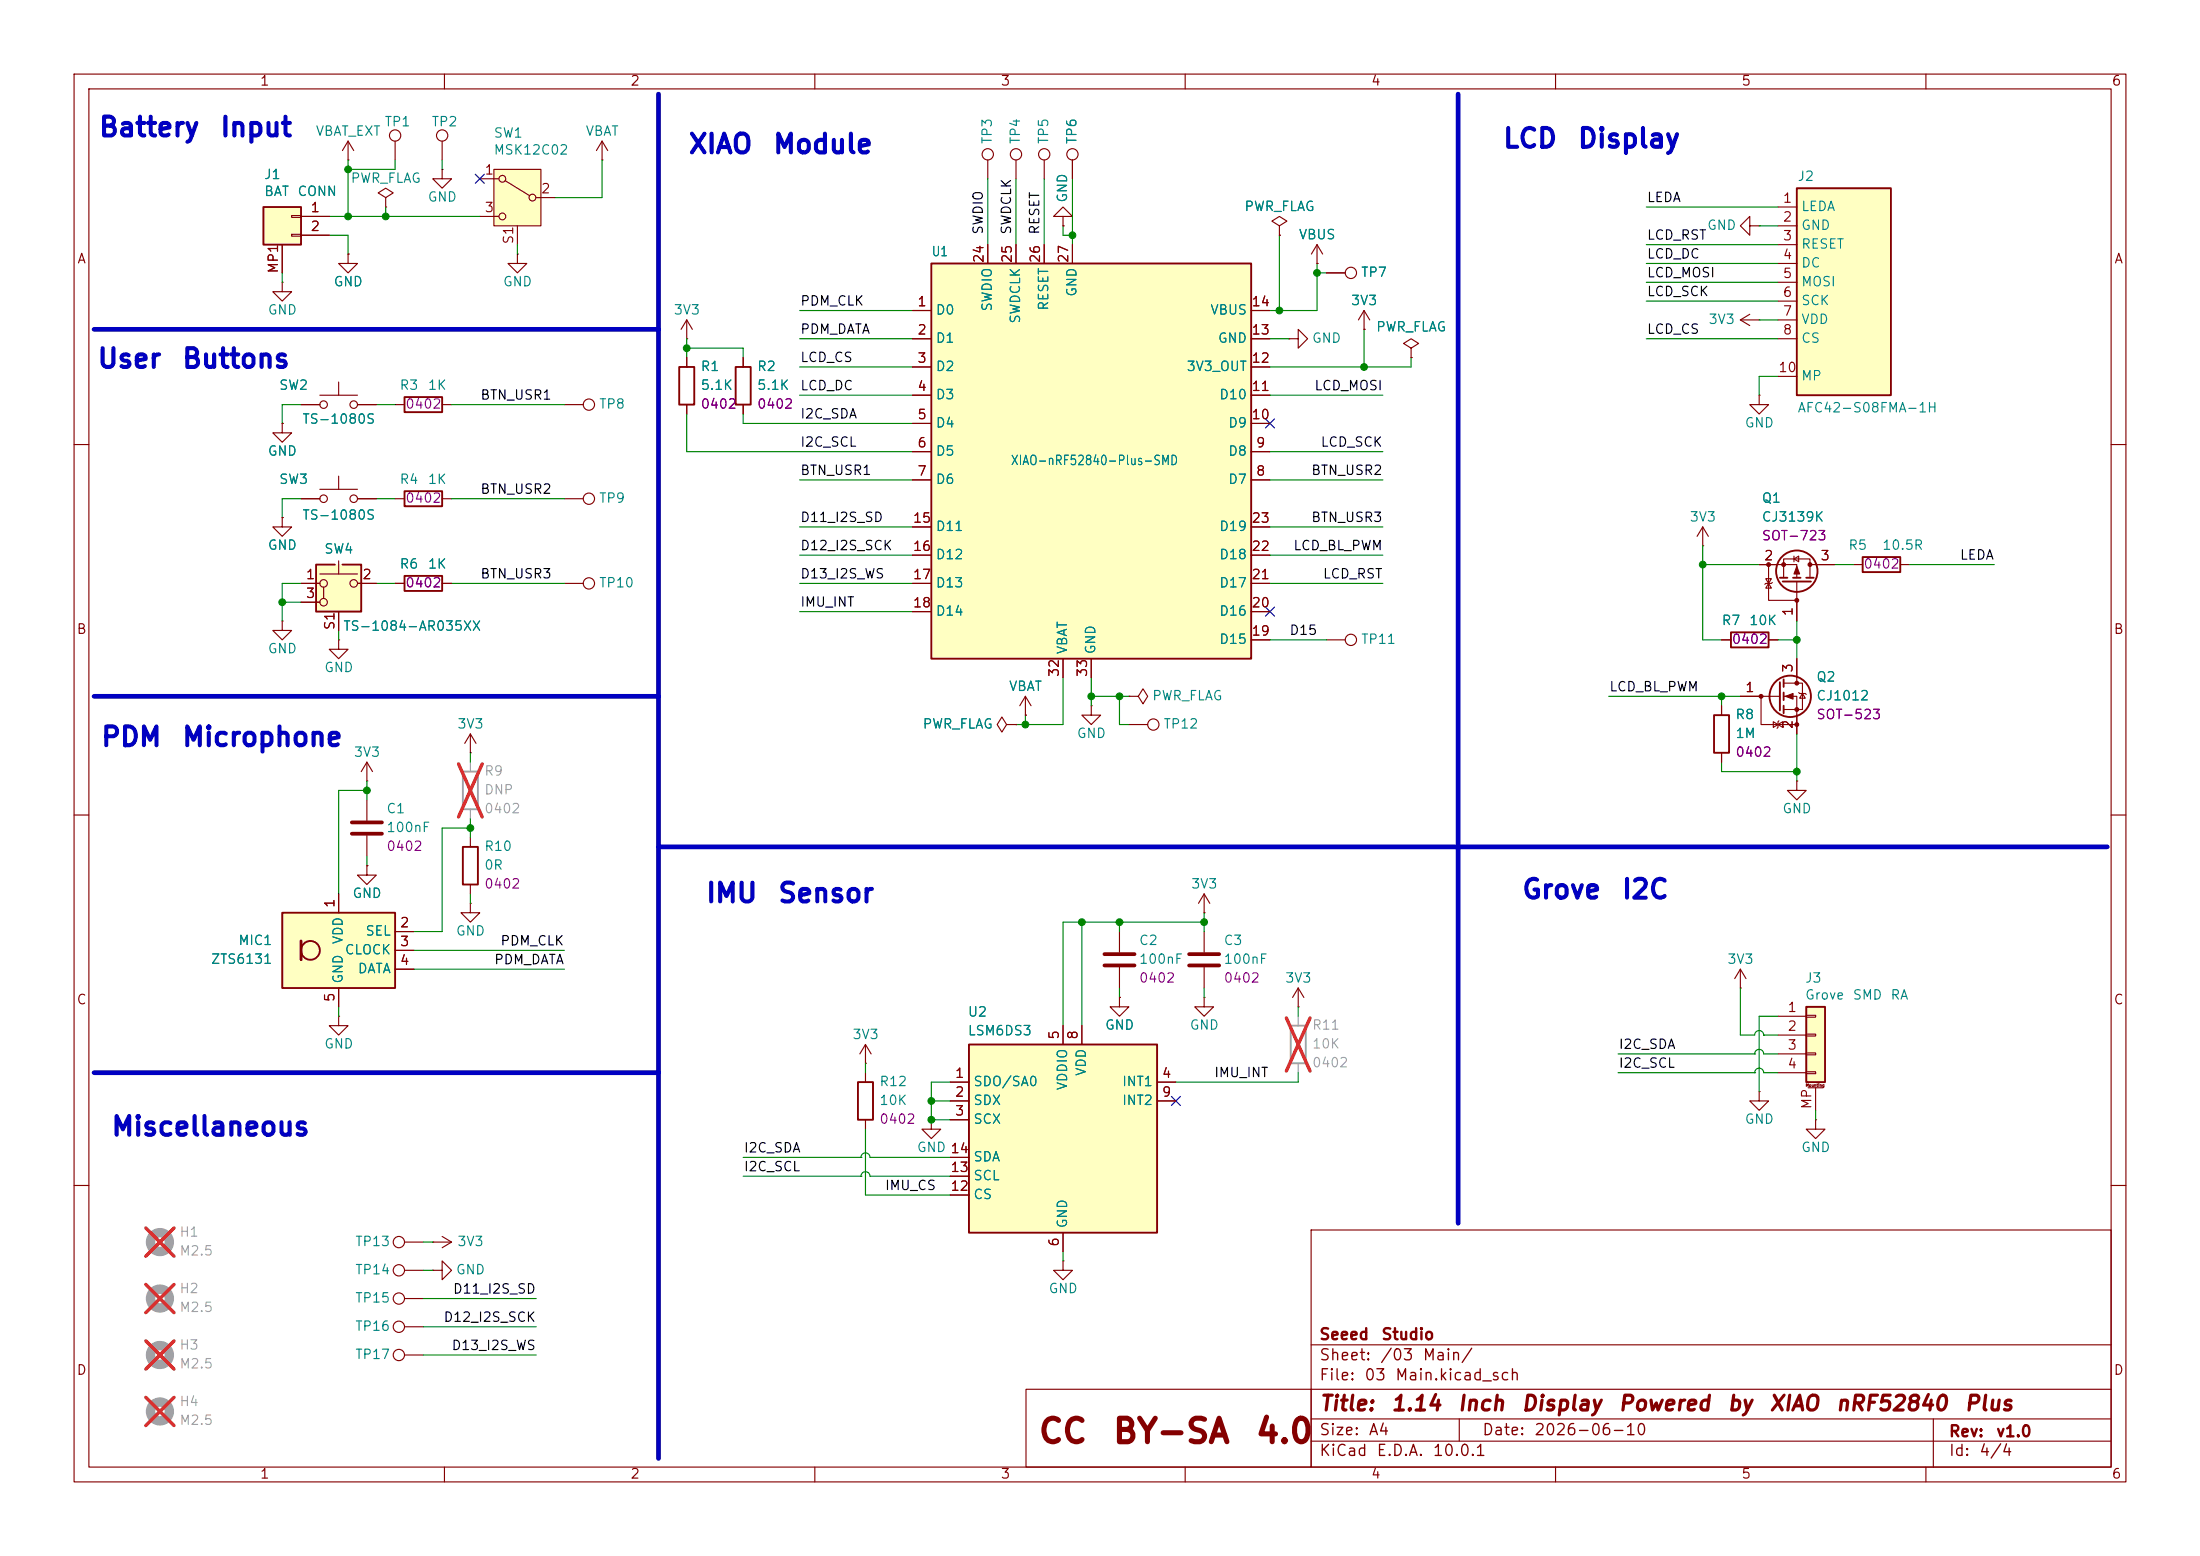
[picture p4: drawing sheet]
<svg xmlns="http://www.w3.org/2000/svg" width="297mm" height="210mm" viewBox="0 0 297 210" stroke-linecap="round" stroke-linejoin="round" font-family="sans-serif">
<g fill="none" stroke="#840000" stroke-width=".15">
<path d="M10 10h277v190h-277zM12 12h273v186h-273zM60 10v2M110 10v2M160 10v2M210 10v2M260 10v2M10 60h2M285 60h2M10 110h2M285 110h2M10 160h2"/>
<path d="M177 166h108v32h-108zM285 160h2M60 198v2M110 198v2M138.5 187.5h38.5v10.5h-38.5zM160 198v2M177 194.5h108M177 191.5h108M177 187.5h108M177 181.5h108M197 191.5v3M210 198v2"/>
<path d="M260 198v2M261 191.5v6.5"/>
</g>
<path d="M35.6 27.9h5v5.1h-5z" fill="#ffffc2"/>
<g fill="none" stroke="#840000" stroke-width=".25">
<path d="M35.6 27.9h5v5.1h-5zM231.4 96.5h2v5.1h-2zM233.7 85.3h5.1v2.1h-5.1zM240.3 92.1v3.8M240.8 91.7v1M240.8 93.5v1M240.8 95.3v1"/>
<circle cx="241.7" cy="94" r="2.79"/>
</g>
<g fill="none" stroke="#840000" stroke-width=".15">
<path d="M38.1 33v3.8M39.4 29.1h1.2v.2h-1.2zM39.4 31.6h1.2v.3h-1.2zM40.6 29.2h3.8M40.6 31.8h3.8M232.4 86.4h1.3M232.4 95.3v1.2M234.9 94h5.4M237.7 94v3.8h4.9M238.8 86.4h1.2M239.4 97.4l.6 .4-.6 .4zM240 97.8l.7-.4v.8z"/>
<path d="M240.2 97.3l-.2 .1v.8l-.1 .1M240.8 92.2h2.5v3.6h-2.5M240.8 94h1.8v5.1M242.6 88.9v3.3M242.8 93.5l.2 .1h.7l.1 .1M243.3 93.6l.4 .6h-.7zM49.5 108v2.7M49.5 112.8v2.8M232.4 101.6v1.3M45.7 137.2v1.2h1.3l-1.3 1.3-1.3-1.3h1.3M45.7 137.2h.1"/>
</g>
<g fill="#840000" stroke="#840000" stroke-width=".15">
<path d="M241 94l1.1-.4v.8z"/>
<circle cx="237.7" cy="94" r=".25"/>
<circle cx="242.6" cy="92.2" r=".25"/>
<circle cx="242.6" cy="95.8" r=".25"/>
<circle cx="242.6" cy="97.8" r=".25"/>
</g>
<path d="M47.5 111h4.1M47.5 112.5h4.1" fill="none" stroke="#840000" stroke-width=".51"/>
<path d="M38.1 123.2h15.2v10.2h-15.2z" fill="#ffffc2"/>
<g fill="none" stroke="#840000" stroke-width=".25">
<path d="M54.6 77.7h5.1v2.1h-5.1zM38.1 123.2h15.2v10.2h-15.2z"/>
<circle cx="41.9" cy="128.3" r="1.27"/>
</g>
<path d="M40.6 127v2.5" fill="none" stroke="#840000" stroke-width=".38"/>
<g fill="none" stroke="#840000" stroke-width=".15">
<path d="M53.3 78.7h1.3M59.7 78.7h1.3M229.9 73.7h.1M229.9 71.1l-.8 1.3M229.9 71.1l.7 1.3M229.9 71.1v2.6M49.5 116.8v1.3h1.3l-1.3 1.3-1.2-1.3h1.2M49.5 116.8h.1M45.7 120.7v2.5M45.7 133.4v2.5M53.3 125.7h2.6M53.3 128.3h2.6"/>
<path d="M53.3 130.8h2.6"/>
</g>
<path d="M42.7 76.2h6.1v6.4h-6.1z" fill="#ffffc2"/>
<g fill="none" stroke="#840000" stroke-width=".15">
<path d="M38.1 57.2v1.2h1.3l-1.3 1.3-1.3-1.3h1.3M38.1 57.2h.1M40.6 54.6h2.6M43.2 53.3h5.1M45.7 51.6v1.7M48.3 54.6h2.5M92.7 45.7h.1M92.7 43.2l-.8 1.3M92.7 43.2l.8 1.3M92.7 43.2v2.5M92.7 48.3v1.2M92.7 54.6v1.3"/>
<path d="M100.3 48.3v1.2M100.3 54.6v1.3M38.1 69.9v1.2h1.3l-1.3 1.3-1.3-1.3h1.3M38.1 69.9h.1M40.6 78.7h2.6M40.6 67.3h2.6M43.2 77.5h5.1M43.2 66h5.1M43.7 79.2v1.6M45.7 64.3v1.7M45.7 75.7v1.8M48.3 78.7h2.5"/>
<path d="M48.3 67.3h2.5M76.2 78.7h2.5M237.5 76.2h5.1v1.8M238.4 78.1h.7l-.3 .6zM238.8 76.3v4.7h3.8M238.8 78.7l.3 .7h-.7zM239.3 78.6l-.2 .1h-.7l-.1 .2M240.8 78v-2.6h3.5v2.6M242.2 75.4l.6-.3v.7zM242.2 75.1v.7M242.6 78.5v5.3M244.3 76.2h3.3"/>
<path d="M250.2 76.2h1.3M256.5 76.2h1.3M40.6 81.3h2.6M45.7 82.6v2.5M63.5 99.1l-.8 1.2M63.5 99.1l.8 1.2M63.5 99.1v2.5M63.5 101.6h.1M63.5 113v1.3M63.5 119.4v1.3M242.6 105.4v1.3h1.2l-1.2 1.3-1.3-1.3h1.3M242.6 105.4h.1"/>
<path d="M63.5 121.9v1.3h1.3l-1.3 1.3-1.3-1.3h1.3M63.5 121.9h.1M151.1 134.6v1.3h1.3l-1.3 1.3-1.2-1.3h1.2M151.1 134.6h.1M151.1 125.7v2.8M151.1 130.6v2.8M175.3 135.9h.1M175.3 133.4l-.8 1.2M175.3 133.4l.7 1.2M175.3 133.4v2.5M234.9 133.4h.1M234.9 130.8l-.7 1.3"/>
<path d="M234.9 130.8l.8 1.3M234.9 130.8v2.6M116.8 143.5h.1M116.8 141v2.5M116.8 144.8v1.3M116.8 151.1v1.3M116.8 141l-.7 1.2M116.8 141l.8 1.2M54.6 171.5h2.5M54.6 167.6h2.5M54.6 179.1h2.5"/>
<circle cx="43.7" cy="54.6" r=".51"/>
<circle cx="47.8" cy="54.6" r=".51"/>
<circle cx="43.7" cy="78.7" r=".51"/>
<circle cx="43.7" cy="67.3" r=".51"/>
<circle cx="47.8" cy="67.3" r=".51"/>
<circle cx="47.8" cy="78.7" r=".51"/>
<circle cx="79.5" cy="78.7" r=".76"/>
<circle cx="43.7" cy="81.3" r=".51"/>
<circle cx="53.8" cy="167.6" r=".76"/>
<circle cx="53.8" cy="171.4" r=".76"/>
<circle cx="53.8" cy="179.1" r=".76"/>
</g>
<g fill="none" stroke="#840000" stroke-width=".25">
<path d="M91.7 49.5h2v5.1h-2zM99.3 49.5h2v5.1h-2zM45.2 76.2h-2.5v6.4h6.1v-6.4h-2.6M240.3 78h1M240.7 78.5h3.8M242.1 78h1M243.8 78h1.1M251.5 75.2h5v2h-5zM62.5 114.3h2v5.1h-2zM115.8 146.1h2.1v5h-2.1z"/>
<circle cx="242.6" cy="77.1" r="2.79"/>
</g>
<g fill="#840000" stroke="#840000" stroke-width=".15">
<path d="M242.6 76.5l.4 1h-.8z"/>
<circle cx="242.6" cy="81" r=".25"/>
<circle cx="244.3" cy="76.2" r=".25"/>
<circle cx="240.8" cy="76.2" r=".25"/>
<circle cx="238.8" cy="76.2" r=".25"/>
</g>
<path d="M62.5 104.1h2v5.1h-2zM174.2 138.4h2.1v5.1h-2.1z" fill="none" stroke="#a1a1a1" stroke-width=".25"/>
<path d="M63.5 102.9v1.2M63.5 109.2v1.3M175.3 137.2v1.2M175.3 143.5v1.3" fill="none" stroke="#a1a1a1" stroke-width=".15"/>
<path d="M61.9 103.1l3.2 7.2M65.1 103.1l-3.2 7.2M173.7 137.4l3.2 7.2M176.9 137.4l-3.2 7.2" fill="none" stroke="#ff2626" stroke-width=".46"/>
<path d="M149.1 128.8h4.1M149.1 130.3h4.1" fill="none" stroke="#840000" stroke-width=".51"/>
<path d="M130.8 141h25.4v25.4h-25.4z" fill="#ffffc2"/>
<path d="M130.8 141h25.4v25.4h-25.4z" fill="none" stroke="#840000" stroke-width=".25"/>
<g fill="none" stroke="#840000" stroke-width=".15">
<path d="M59.7 22.9v1.2h1.3l-1.3 1.3-1.3-1.3h1.3M59.7 22.9h.1M143.5 138.4v2.6M146 138.4v2.6M162.6 134.6v1.3h1.2l-1.2 1.3-1.3-1.3h1.3M162.6 134.6h.1M162.6 125.7v2.8M162.6 130.6v2.8M128.3 146.1h2.5M128.3 148.6h2.5M128.3 151.1h2.5M128.3 158.8h2.5"/>
<path d="M128.3 156.2h2.5M156.2 146.1h2.5M156.2 148.6h2.5M237.5 147.3v1.3h1.3l-1.3 1.3-1.3-1.3h1.3M237.5 147.3h.1M245.1 151.1v1.3h1.3l-1.3 1.3-1.3-1.3h1.3M245.1 151.1h.1M128.3 161.3h2.5M143.5 166.4v2.5"/>
</g>
<path d="M160.5 128.8h4.1M160.5 130.3h4.1" fill="none" stroke="#840000" stroke-width=".51"/>
<path d="M243.8 135.9h2.6v10.2h-2.6z" fill="#ffffc2"/>
<path d="M54.6 53.6h5.1v2h-5.1zM243.8 135.9h2.6v10.2h-2.6z" fill="none" stroke="#840000" stroke-width=".25"/>
<g fill="none" stroke="#840000" stroke-width=".15">
<path d="M52.1 26.7l1-.7-1-.6-1 .6 1 .7v1.2M52.1 27.9h.1M69.8 34.3v1.3h1.3l-1.3 1.2-1.2-1.2h1.2M69.8 34.3h.1M53.3 54.6h1.3M59.7 54.6h1.3M76.2 54.6h2.5M38.1 83.8v1.3h1.3l-1.3 1.3-1.3-1.3h1.3M38.1 83.8h.1M152.4 97.8h2.5M162.6 123.2h.1M162.6 120.7l-.8 1.2"/>
<path d="M162.6 120.7l.7 1.2M162.6 120.7v2.5M240 137.2h3.8M240 139.7h3.8M243.8 137h1.3v.3h-1.3zM243.8 139.6h1.3v.2h-1.3zM240 142.2h3.8M240 144.8h3.8M243.8 142.1h1.3v.3h-1.3zM243.8 144.7h1.3v.2h-1.3zM244.1 146.8h2M245.1 146.8v3.1"/>
<circle cx="79.5" cy="54.6" r=".76"/>
<circle cx="155.7" cy="97.8" r=".76"/>
</g>
<path d="M242.6 25.4h12.7v27.9h-12.7z" fill="#ffffc2"/>
<path d="M242.6 25.4h12.7v27.9h-12.7zM54.6 66.3h5.1v2h-5.1z" fill="none" stroke="#840000" stroke-width=".25"/>
<g fill="none" stroke="#840000" stroke-width=".15">
<path d="M236.2 30.5v-1.3l-1.3 1.3 1.3 1.3v-1.3h1.3M237.5 30.5h.1M240 27.9h2.6M240 30.5h2.6M240 33h2.6M240 35.6h2.6M240 38.1h2.6M190.5 47l1-.6-1-.7-1 .7 1 .6v1.3M190.5 48.3h.1M240 40.6h2.6M240 43.2h2.6M240 45.7h2.6"/>
<path d="M240 50.8h2.6M53.3 67.3h1.3M59.7 67.3h1.3M76.2 67.3h2.5M45.7 86.4v1.2h1.3l-1.3 1.3-1.3-1.3h1.3M45.7 86.4h.1M49.5 105.4h.1M49.5 102.9l-.7 1.2M49.5 102.9l.8 1.2M49.5 102.9v2.5M54.6 175.3h2.5M58.4 171.5h1.3v-1.3l1.3 1.3-1.3 1.2v-1.2"/>
<path d="M58.4 171.5h.1M54.6 182.9h2.5"/>
<circle cx="79.5" cy="67.3" r=".76"/>
<circle cx="53.8" cy="175.3" r=".76"/>
<circle cx="53.8" cy="182.9" r=".76"/>
</g>
<path d="M66.7 22.9h6.3v7.6h-6.3z" fill="#ffffc2"/>
<g fill="none" stroke="#840000" stroke-width=".15">
<path d="M81.3 19.1l-.8 1.2M81.3 19.1l.7 1.2M81.3 19.1v2.5M64.8 24.1h2.5M64.8 29.2h2.5M66.7 22.9h6.3v7.6h-6.3zM68.2 24.4l3.3 2M69.8 30.5v2.5M72.4 26.7h2.5M81.3 21.6h.1M179.1 36.8h2.5M184.1 44.5h.1"/>
<path d="M184.1 41.9l-.7 1.3M184.1 41.9l.8 1.3M184.1 41.9v2.6M234.9 43.2l1.3 .7M234.9 43.2h2.6M236.2 42.4l-1.3 .8M237.5 43.2h.1M237.5 53.3v1.3h1.3l-1.3 1.3-1.3-1.3h1.3M237.5 53.3h.1M135.9 97.8l-.6-1-.7 1 .7 1 .6-1h1.3M137.2 97.8h.1M138.4 96.5h.1"/>
<path d="M138.4 94l-.7 1.3M138.4 94l.8 1.3M138.4 94v2.5M147.3 95.3v1.2h1.3l-1.3 1.3-1.3-1.3h1.3M147.3 95.3h.1M58.4 167.6h.1M58.4 167.6h2.6M59.7 166.9l1.3 .7M61 167.6l-1.3 .8"/>
<circle cx="67.8" cy="29.2" r=".46"/>
<circle cx="67.8" cy="24.1" r=".46"/>
<circle cx="71.9" cy="26.7" r=".46"/>
<circle cx="182.4" cy="36.8" r=".76"/>
</g>
<g fill="none" stroke="#a1a1a1" stroke-width="1.3">
<circle cx="21.6" cy="167.6" r="1.27"/>
<circle cx="21.6" cy="175.3" r="1.27"/>
<circle cx="21.6" cy="182.9" r="1.27"/>
</g>
<path d="M19.7 173.4l3.8 3.8M19.7 165.7l3.8 3.8M23.5 173.4l-3.8 3.8M23.5 165.7l-3.8 3.8M19.7 181l3.8 3.8M23.5 181l-3.8 3.8" fill="none" stroke="#ff2626" stroke-width=".46"/>
<path d="M125.7 35.6h43.2v53.3h-43.2z" fill="#ffffc2"/>
<path d="M125.7 35.6h43.2v53.3h-43.2z" fill="none" stroke="#840000" stroke-width=".25"/>
<g fill="none" stroke="#840000" stroke-width=".15">
<path d="M47 19.1l-.8 1.2M47 19.1l.8 1.2M47 19.1v2.5M53.3 19.1v2.5M59.7 19.1v2.5M38.1 38.1v1.3h1.3l-1.3 1.2-1.3-1.2h1.3M38.1 38.1h.1M38.1 33v3.8M40.6 29.2h3.8M40.6 31.8h3.8M47 21.6h.1M47 34.3v1.3h1.3l-1.3 1.2-1.3-1.2h1.3"/>
<path d="M47 34.3h.1M133.3 21.6v2.5M133.3 33v2.6M137.2 21.6v2.5M137.2 33v2.6M141 21.6v2.5M141 33v2.6M143.5 29.2h1.3l-1.3-1.3-1.3 1.3h1.3v1.3M143.5 30.5h.1M144.8 21.6v2.5M144.8 33v2.6M172.7 30.5l1-.7-1-.6-1 .6 1 .7v1.3"/>
<path d="M172.7 31.8h.1M177.8 35.6h.1M177.8 33l-.8 1.3M177.8 33l.8 1.3M177.8 33v2.6M179.1 36.8h2.5M38.1 57.2h.1M40.6 54.6h2.6M48.3 54.6h2.5M92.7 48.3v1.2M92.7 54.6v1.3M100.3 48.3v1.2"/>
<path d="M100.3 54.6v1.3M123.2 41.9h2.5M123.2 45.7h2.5M123.2 49.5h2.5M123.2 53.3h2.5M123.2 57.2h2.5M168.9 41.9h2.5M168.9 45.7h2.5M168.9 49.5h2.5M168.9 53.3h2.5M168.9 57.2h2.5M174 45.7h1.3v-1.2l1.2 1.2-1.2 1.3v-1.3"/>
<path d="M174 45.7h.1M184.1 44.5h.1M190.5 48.3h.1M38.1 69.9h.1M40.6 78.7h2.6M40.6 67.3h2.6M48.3 78.7h2.5M48.3 67.3h2.5M53.3 78.7h1.3M59.7 78.7h1.3M123.2 61h2.5M123.2 64.8h2.5"/>
<path d="M123.2 71.1h2.5M123.2 74.9h2.5M123.2 78.7h2.5M168.9 61h2.5M168.9 64.8h2.5M168.9 71.1h2.5M168.9 74.9h2.5M168.9 78.7h2.5M237.5 76.2h2.5M245.1 76.2h2.5M40.6 81.3h2.6M45.7 82.6v2.5"/>
<path d="M123.2 82.6h2.5M137.2 97.8h.1M138.4 96.5h.1M143.5 88.9v2.5M147.3 88.9v2.5M152.4 94h1.3l.6-1 .6 1-.6 1-.6-1M152.4 94h.1M168.9 82.6h2.5M168.9 86.4h2.5M179.1 86.4h2.5M232.4 86.4h1.3M232.4 95.3v1.2"/>
<path d="M234.9 94h2.6M238.8 86.4h1.2M242.6 81.3v2.5M242.6 88.9v2.5M242.6 96.5v2.6M49.5 116.8h.1M232.4 101.6v1.3M45.7 120.7v2.5M45.7 133.4v2.5M53.3 125.7h2.6M53.3 128.3h2.6M53.3 130.8h2.6"/>
<path d="M143.5 138.4v2.6M146 138.4v2.6M151.1 134.6h.1M125.7 151.1v1.3h1.3l-1.3 1.3-1.2-1.3h1.2M125.7 151.1h.1M128.3 146.1h2.5M128.3 148.6h2.5M128.3 151.1h2.5M128.3 158.8h2.5M128.3 156.2h2.5M156.2 146.1h2.5M156.2 148.6h2.5"/>
<path d="M128.3 161.3h2.5M143.5 170.2v1.3h1.3l-1.3 1.2-1.3-1.2h1.3M143.5 170.2h.1M143.5 166.4v2.5"/>
<circle cx="53.3" cy="18.3" r=".76"/>
<circle cx="59.7" cy="18.3" r=".76"/>
<circle cx="133.3" cy="20.8" r=".76"/>
<circle cx="137.2" cy="20.8" r=".76"/>
<circle cx="141" cy="20.8" r=".76"/>
<circle cx="144.8" cy="20.8" r=".76"/>
<circle cx="182.4" cy="86.4" r=".76"/>
</g>
<circle cx="21.6" cy="190.5" r="1.27" fill="none" stroke="#a1a1a1" stroke-width="1.3"/>
<path d="M19.7 188.6l3.8 3.8M23.5 188.6l-3.8 3.8" fill="none" stroke="#ff2626" stroke-width=".46"/>
<path d="M88.9 12.7v184.2M196.8 12.7v152.4M12.7 44.5h76.2M12.7 94h76.2M88.9 114.3h195.6M12.7 144.8h76.2" fill="none" stroke="#0000c2" stroke-width=".63"/>
<g fill="none" stroke="#008400" stroke-width=".15">
<path d="M38.1 36.8v1.3M44.4 31.8h2.6v2.5M44.4 29.2h20.4M47 21.6v7.6M52.1 27.9v1.3M53.3 21.6v1.3h-6.3M59.7 21.6v1.3M69.8 33v1.3M81.3 21.6v5.1h-6.4M133.3 24.1v8.9M137.2 24.1v8.9M141 24.1v8.9"/>
<path d="M143.5 30.5v1.3h1.3M144.8 24.1v8.9M172.7 31.8v10.1M177.8 35.6v6.3h-6.4M177.8 36.8h1.3M222.2 35.6h17.8M222.2 38.1h17.8M222.2 33h17.8M222.2 27.9h17.8M237.5 30.5h2.5M40.6 54.6h-2.5v2.6M50.8 54.6h2.5"/>
<path d="M61 54.6h15.2M92.7 45.7v2.6M92.7 55.9v5.1h30.5M92.7 47h7.6v1.3M100.3 55.9v1.3h22.9M107.9 41.9h15.3M107.9 45.7h15.3M107.9 49.5h15.3M107.9 53.3h15.3M171.4 45.7h2.6M171.4 53.3h15.3M184.1 44.5v5"/>
<path d="M190.5 48.3v1.2h-19.1M222.2 45.7h17.8M222.2 40.6h17.8M237.5 43.2h2.5M240 50.8h-2.5v2.5M40.6 78.7h-2.5v5.1M40.6 67.3h-2.5v2.6M50.8 78.7h2.5M50.8 67.3h2.5M61 78.7h15.2M61 67.3h15.2M107.9 71.1h15.3"/>
<path d="M107.9 78.7h15.3M107.9 64.8h15.3M107.9 74.9h15.3M171.4 71.1h15.3M171.4 78.7h15.3M171.4 64.8h15.3M171.4 74.9h15.3M171.4 61h15.3M229.9 73.7v12.7h2.5M229.9 76.2h7.6M247.6 76.2h2.6M257.8 76.2h11.4"/>
<path d="M38.1 81.3h2.5M45.7 85.1v1.3M107.9 82.6h15.3M138.4 96.5v1.3M143.5 91.4v6.4h-6.3M147.3 94h5.1M147.3 91.4v3.9M151.1 94v3.8h1.3M171.4 86.4h7.7M217.2 94h17.7M232.4 94v1.3M240 86.4h2.6"/>
<path d="M242.6 83.8v5.1M242.6 99.1v6.3M49.5 105.4v2.6M49.5 115.6v1.2M49.5 106.7h-3.8v14M63.5 101.6v1.3M63.5 110.5v2.5M63.5 111.8h-3.8v13.9h-3.8M232.4 102.9v1.2h10.2M45.7 135.9v1.3M55.9 130.8h20.3M55.9 128.3h20.3"/>
<path d="M63.5 120.7v1.2M146 124.5v13.9M151.1 124.5v1.2M151.1 133.4v1.2M162.6 124.5h-19.1v13.9M162.6 123.2v2.5M162.6 133.4v1.2M175.3 135.9v1.3M234.9 133.4v6.3h2a.61 .61 0 0 1 .6-.6 .61 .61 0 0 1 .6 .6M238.1 139.7h.1M238.1 139.7h1.9M240 137.2h-2.5v10.1"/>
<path d="M100.3 158.8h15.9M100.3 156.2h15.9M116.2 158.8h.1M116.2 158.8a.61 .61 0 0 1 .6-.7 .61 .61 0 0 1 .6 .7h10.9M116.2 156.2h.1M116.2 156.2a.61 .61 0 0 1 .6-.6 .61 .61 0 0 1 .6 .6h10.9M116.8 152.4v8.9h11.5M116.8 143.5v1.3M125.7 148.6h2.6M128.3 146.1h-2.6v5h2.6M175.3 144.8v1.3h-16.6M218.4 144.8h18.5"/>
<path d="M218.4 142.2h18.5M236.9 144.8h.1M236.9 144.8a.61 .61 0 0 1 .6-.6 .61 .61 0 0 1 .6 .6h1.9M236.9 142.2h.1M236.9 142.2a.61 .61 0 0 1 .6-.6 .61 .61 0 0 1 .6 .6h1.9M245.1 149.9v1.2M57.1 179.1h15.3M57.1 175.3h15.3M57.1 167.6h1.3M57.1 171.5h1.3M143.5 168.9v1.3M57.1 182.9h15.3"/>
</g>
<path d="M64.2 23.5l1.2 1.2M65.4 23.5l-1.2 1.2M170.8 56.5l1.3 1.3M172.1 56.5l-1.3 1.3M170.8 81.9l1.3 1.3M172.1 81.9l-1.3 1.3M158.1 148l1.3 1.2M159.4 148l-1.3 1.2" fill="none" stroke="#000084" stroke-width=".15"/>
<g fill="#008400" stroke="#008400" stroke-width=".14">
<circle cx="125.7" cy="148.6" r=".46"/>
<circle cx="125.7" cy="151.1" r=".46"/>
<circle cx="63.5" cy="111.8" r=".46"/>
<circle cx="49.5" cy="106.7" r=".46"/>
<circle cx="92.7" cy="47" r=".46"/>
<circle cx="52.1" cy="29.2" r=".46"/>
<circle cx="47" cy="29.2" r=".46"/>
<circle cx="138.4" cy="97.8" r=".46"/>
<circle cx="147.3" cy="94" r=".46"/>
<circle cx="146" cy="124.5" r=".46"/>
<circle cx="38.1" cy="81.3" r=".46"/>
<circle cx="47" cy="22.9" r=".46"/>
<circle cx="144.8" cy="31.8" r=".46"/>
<circle cx="172.7" cy="41.9" r=".46"/>
<circle cx="184.1" cy="49.5" r=".46"/>
<circle cx="177.8" cy="36.8" r=".46"/>
<circle cx="151.1" cy="124.5" r=".46"/>
<circle cx="151.1" cy="94" r=".46"/>
<circle cx="162.6" cy="124.5" r=".46"/>
<circle cx="242.6" cy="104.1" r=".46"/>
<circle cx="242.6" cy="86.4" r=".46"/>
<circle cx="229.9" cy="76.2" r=".46"/>
<circle cx="232.4" cy="94" r=".46"/>
</g>
<g font-size="3.2" fill="#840000">
<text x="140" y="195.5">CC</text>
<text x="150.1" y="195.5">BY-SA</text>
<text x="169.3" y="195.5">4.0</text>
</g>
<g font-size="2.5" fill="#0000c2">
<text x="13.2" y="19.1">Battery</text>
<text x="29.6" y="19.1">Input</text>
<text x="92.8" y="21.3">XIAO</text>
<text x="104.2" y="21.3">Module</text>
<text x="202.8" y="20.6">LCD</text>
<text x="212.8" y="20.6">Display</text>
<text x="13" y="50.3">User</text>
<text x="24.4" y="50.3">Buttons</text>
<text x="13.5" y="101.4">PDM</text>
<text x="24.4" y="101.4">Microphone</text>
<text x="95.2" y="122.4">IMU</text>
<text x="104.9" y="122.4">Sensor</text>
<text x="205.3" y="121.9">Grove</text>
<text x="218.8" y="121.9">I2C</text>
<text x="14.9" y="153.9">Miscellaneous</text>
</g>
<g font-size="2" fill="#840000">
<text x="178" y="190.9">Title:</text>
<text x="187.7" y="190.9">1.14</text>
<text x="196.6" y="190.9">Inch</text>
<text x="205.3" y="190.9">Display</text>
<text x="218.3" y="190.9">Powered</text>
<text x="233" y="190.9">by</text>
<text x="238.7" y="190.9">XIAO</text>
<text x="247.7" y="190.9">nRF52840</text>
<text x="265.1" y="190.9">Plus</text>
</g>
<g font-size="1.5" fill="#840000">
<text x="178" y="184">Sheet:</text>
<text x="178" y="181.2">Seeed</text>
<text x="186.2" y="184">/03</text>
<text x="186.4" y="181.2">Studio</text>
<text x="192" y="184">Main/</text>
<text x="178" y="186.7">File:</text>
<text x="184.1" y="186.7">03</text>
<text x="188.2" y="186.7">Main.kicad_sch</text>
<text x="178" y="196.9">KiCad</text>
<text x="178" y="194.1">Size:</text>
<text x="184.7" y="194.1">A4</text>
<text x="185.7" y="196.9">E.D.A.</text>
<text x="193.3" y="196.9">10.0.1</text>
<text x="200" y="194.1">Date:</text>
<text x="207" y="194.1">2026-06-10</text>
<text x="263" y="194.3">Rev:</text>
<text x="263" y="196.9">Id:</text>
<text x="267.1" y="196.9">4/4</text>
<text x="269.4" y="194.3">v1.0</text>
</g>
<g font-size="1.3" fill="#840000">
<text x="35" y="11.9">1</text>
<text x="85" y="11.9">2</text>
<text x="135" y="11.9">3</text>
<text x="185" y="11.9">4</text>
<text x="235" y="11.9">5</text>
<text x="285" y="11.9">6</text>
<text x="65.3" y="23.9">1</text>
<text x="41.8" y="29">1</text>
<text x="65.3" y="29">3</text>
<text x="73" y="26.4">2</text>
<text x="240.6" y="27.7">1</text>
<text x="10.3" y="35.9">A</text>
<text x="41.8" y="31.5">2</text>
<text x="69.6" y="33.1" transform="rotate(-90 69.6 33.1)">S1</text>
<text x="133.1" y="35.6" transform="rotate(-90 133.1 35.6)">24</text>
<text x="136.9" y="35.6" transform="rotate(-90 136.9 35.6)">25</text>
<text x="140.7" y="35.6" transform="rotate(-90 140.7 35.6)">26</text>
<text x="144.5" y="35.6" transform="rotate(-90 144.5 35.6)">27</text>
<text x="240.6" y="30.2">2</text>
<text x="240.6" y="32.8">3</text>
<text x="240.6" y="35.3">4</text>
<text x="285.3" y="35.9">A</text>
<text x="37.8" y="37" transform="rotate(-90 37.8 37)">MP1</text>
<text x="123.8" y="41.7">1</text>
<text x="168.9" y="41.7">14</text>
<text x="240.6" y="37.8">5</text>
<text x="240.6" y="40.4">6</text>
<text x="123.8" y="45.5">2</text>
<text x="168.9" y="45.5">13</text>
<text x="240.6" y="42.9">7</text>
<text x="240.6" y="45.5">8</text>
<text x="123.8" y="49.3">3</text>
<text x="123.8" y="53.1">4</text>
<text x="168.9" y="53.1">11</text>
<text x="168.9" y="49.3">12</text>
<text x="240" y="50.5">10</text>
<text x="123.8" y="56.9">5</text>
<text x="168.9" y="56.9">10</text>
<text x="123.8" y="60.7">6</text>
<text x="123.8" y="64.5">7</text>
<text x="169.5" y="64.5">8</text>
<text x="169.5" y="60.7">9</text>
<text x="123.1" y="70.9">15</text>
<text x="168.9" y="70.9">23</text>
<text x="123.1" y="74.7">16</text>
<text x="168.9" y="74.7">22</text>
<text x="238.1" y="75.9">2</text>
<text x="245.7" y="75.9">3</text>
<text x="41.2" y="78.5">1</text>
<text x="41.2" y="81">3</text>
<text x="48.8" y="78.5">2</text>
<text x="123.1" y="78.5">17</text>
<text x="123.1" y="82.3">18</text>
<text x="168.9" y="82.3">20</text>
<text x="168.9" y="78.5">21</text>
<text x="242.3" y="83.3" transform="rotate(-90 242.3 83.3)">1</text>
<text x="10.3" y="85.9">B</text>
<text x="45.5" y="85.1" transform="rotate(-90 45.5 85.1)">S1</text>
<text x="168.9" y="86.1">19</text>
<text x="285.3" y="85.9">B</text>
<text x="143.3" y="91.5" transform="rotate(-90 143.3 91.5)">32</text>
<text x="147.1" y="91.5" transform="rotate(-90 147.1 91.5)">33</text>
<text x="235.5" y="93.7">1</text>
<text x="242.3" y="90.9" transform="rotate(-90 242.3 90.9)">3</text>
<text x="242.3" y="98.5" transform="rotate(-90 242.3 98.5)">2</text>
<text x="45.5" y="122.6" transform="rotate(-90 45.5 122.6)">1</text>
<text x="53.9" y="125.5">2</text>
<text x="53.9" y="128">3</text>
<text x="53.9" y="130.6">4</text>
<text x="10.3" y="135.9">C</text>
<text x="45.5" y="135.3" transform="rotate(-90 45.5 135.3)">5</text>
<text x="241.2" y="136.9">1</text>
<text x="285.3" y="135.9">C</text>
<text x="143.3" y="140.4" transform="rotate(-90 143.3 140.4)">5</text>
<text x="145.8" y="140.4" transform="rotate(-90 145.8 140.4)">8</text>
<text x="241.2" y="139.4">2</text>
<text x="241.2" y="142">3</text>
<text x="128.8" y="145.8">1</text>
<text x="128.8" y="148.3">2</text>
<text x="156.8" y="145.8">4</text>
<text x="156.8" y="148.3">9</text>
<text x="241.2" y="144.5">4</text>
<text x="244.9" y="149.8" transform="rotate(-90 244.9 149.8)">MP</text>
<text x="128.2" y="156">14</text>
<text x="128.8" y="150.9">3</text>
<text x="128.2" y="161">12</text>
<text x="128.2" y="158.5">13</text>
<text x="143.3" y="168.3" transform="rotate(-90 143.3 168.3)">6</text>
<text x="10.3" y="185.9">D</text>
<text x="285.3" y="185.9">D</text>
<text x="35" y="199.9">1</text>
<text x="85" y="199.9">2</text>
<text x="135" y="199.9">3</text>
<text x="185" y="199.9">4</text>
<text x="235" y="199.9">5</text>
<text x="285" y="199.9">6</text>
</g>
<g font-size="1.3" fill="#008484">
<text x="51.8" y="17.4">TP1</text>
<text x="58.2" y="17.4">TP2</text>
<text x="42.5" y="18.6">VBAT_EXT</text>
<text x="66.6" y="21.2">MSK12C02</text>
<text x="66.6" y="18.9">SW1</text>
<text x="79" y="18.6">VBAT</text>
<text x="134.2" y="19.5" transform="rotate(-90 134.2 19.5)">TP3</text>
<text x="138" y="19.5" transform="rotate(-90 138 19.5)">TP4</text>
<text x="141.8" y="19.5" transform="rotate(-90 141.8 19.5)">TP5</text>
<text x="145.6" y="19.5" transform="rotate(-90 145.6 19.5)">TP6</text>
<text x="35.6" y="24.5">J1</text>
<text x="35.6" y="26.8">BAT</text>
<text x="40.1" y="26.8">CONN</text>
<text x="47.3" y="25">PWR_FLAG</text>
<text x="57.7" y="27.5">GND</text>
<text x="144.4" y="27.4" transform="rotate(-90 144.4 27.4)">GND</text>
<text x="167.9" y="28.8">PWR_FLAG</text>
<text x="242.6" y="24.7">J2</text>
<text x="243.1" y="28.8">LEDA</text>
<text x="125.7" y="34.9">U1</text>
<text x="175.2" y="32.6">VBUS</text>
<text x="230.4" y="31.3">GND</text>
<text x="243.1" y="31.3">GND</text>
<text x="243.1" y="33.9">RESET</text>
<text x="45" y="39">GND</text>
<text x="67.8" y="39">GND</text>
<text x="145.6" y="40.1" transform="rotate(-90 145.6 40.1)">GND</text>
<text x="182.3" y="41.5">3V3</text>
<text x="183.7" y="37.7">TP7</text>
<text x="243.1" y="36.4">DC</text>
<text x="243.1" y="39">MOSI</text>
<text x="243.1" y="41.5">SCK</text>
<text x="36.1" y="42.8">GND</text>
<text x="90.9" y="42.8">3V3</text>
<text x="126.2" y="42.8">D0</text>
<text x="126.2" y="46.6">D1</text>
<text x="134.2" y="42.1" transform="rotate(-90 134.2 42.1)">SWDIO</text>
<text x="138" y="43.8" transform="rotate(-90 138 43.8)">SWDCLK</text>
<text x="141.8" y="42" transform="rotate(-90 141.8 42)">RESET</text>
<text x="163.3" y="42.8">VBUS</text>
<text x="164.3" y="46.6">GND</text>
<text x="177" y="46.6">GND</text>
<text x="185.7" y="45.1">PWR_FLAG</text>
<text x="230.6" y="44">3V3</text>
<text x="243.1" y="44">VDD</text>
<text x="243.1" y="46.6">CS</text>
<text x="37.6" y="52.9">SW2</text>
<text x="53.9" y="52.9">R3</text>
<text x="57.7" y="52.9">1K</text>
<text x="94.5" y="50.4">R1</text>
<text x="94.5" y="52.9">5.1K</text>
<text x="102.1" y="50.4">R2</text>
<text x="102.1" y="52.9">5.1K</text>
<text x="126.2" y="50.4">D2</text>
<text x="160.1" y="50.4">3V3_OUT</text>
<text x="243.1" y="51.7">MP</text>
<text x="40.7" y="57.5">TS-1080S</text>
<text x="80.8" y="55.5">TP8</text>
<text x="126.2" y="54.2">D3</text>
<text x="126.2" y="58">D4</text>
<text x="164.5" y="54.2">D10</text>
<text x="165.7" y="58">D9</text>
<text x="235.5" y="58">GND</text>
<text x="242.6" y="56">AFC42-S08FMA-1H</text>
<text x="36.1" y="61.8">GND</text>
<text x="37.6" y="65.6">SW3</text>
<text x="53.9" y="65.6">R4</text>
<text x="57.7" y="65.6">1K</text>
<text x="126.2" y="61.8">D5</text>
<text x="126.2" y="65.6">D6</text>
<text x="136.4" y="63.1">XIAO-nRF52840-Plus-SMD</text>
<text x="165.7" y="65.6">D7</text>
<text x="165.7" y="61.8">D8</text>
<text x="40.7" y="70.5">TS-1080S</text>
<text x="80.8" y="68.2">TP9</text>
<text x="126.2" y="72">D11</text>
<text x="164.5" y="72">D19</text>
<text x="228" y="70.7">3V3</text>
<text x="237.8" y="68.2">Q1</text>
<text x="237.8" y="70.7">CJ3139K</text>
<text x="36.1" y="74.5">GND</text>
<text x="43.7" y="75">SW4</text>
<text x="53.9" y="77.1">R6</text>
<text x="57.7" y="77.1">1K</text>
<text x="126.2" y="75.8">D12</text>
<text x="164.5" y="75.8">D18</text>
<text x="249.4" y="74.5">R5</text>
<text x="254" y="74.5">10.5R</text>
<text x="80.8" y="79.6">TP10</text>
<text x="126.2" y="79.6">D13</text>
<text x="126.2" y="83.4">D14</text>
<text x="164.5" y="83.4">D16</text>
<text x="164.5" y="79.6">D17</text>
<text x="36.1" y="88.5">GND</text>
<text x="46.2" y="85.4">TS-1084-AR035XX</text>
<text x="144.4" y="88.4" transform="rotate(-90 144.4 88.4)">VBAT</text>
<text x="148.2" y="88.4" transform="rotate(-90 148.2 88.4)">GND</text>
<text x="164.5" y="87.2">D15</text>
<text x="183.7" y="87.2">TP11</text>
<text x="232.3" y="84.7">R7</text>
<text x="236.1" y="84.7">10K</text>
<text x="43.7" y="91">GND</text>
<text x="136.1" y="93.6">VBAT</text>
<text x="155.5" y="94.8">PWR_FLAG</text>
<text x="245.1" y="92.3">Q2</text>
<text x="245.1" y="94.8">CJ1012</text>
<text x="61.6" y="98.7">3V3</text>
<text x="124.5" y="98.7">PWR_FLAG</text>
<text x="145.3" y="99.9">GND</text>
<text x="157" y="98.7">TP12</text>
<text x="234.2" y="97.4">R8</text>
<text x="234.2" y="99.9">1M</text>
<text x="47.7" y="102.5">3V3</text>
<text x="52.1" y="110.1">C1</text>
<text x="52.1" y="112.6">100nF</text>
<text x="240.5" y="110.1">GND</text>
<text x="65.3" y="117.7">0R</text>
<text x="65.3" y="115.2">R10</text>
<text x="47.5" y="121.5">GND</text>
<text x="160.7" y="120.2">3V3</text>
<text x="28.4" y="130.4">ZTS6131</text>
<text x="32.1" y="127.9">MIC1</text>
<text x="46.5" y="129.1">CLOCK</text>
<text x="46.6" y="127.5" transform="rotate(-90 46.6 127.5)">VDD</text>
<text x="48.2" y="131.7">DATA</text>
<text x="49.2" y="126.6">SEL</text>
<text x="61.5" y="126.6">GND</text>
<text x="153.7" y="127.9">C2</text>
<text x="153.7" y="130.4">100nF</text>
<text x="165.1" y="127.9">C3</text>
<text x="165.1" y="130.4">100nF</text>
<text x="233.1" y="130.4">3V3</text>
<text x="46.6" y="132.8" transform="rotate(-90 46.6 132.8)">GND</text>
<text x="130.6" y="137.5">U2</text>
<text x="173.4" y="132.9">3V3</text>
<text x="243.6" y="132.9">J3</text>
<text x="243.6" y="135.2">Grove</text>
<text x="250" y="135.2">SMD</text>
<text x="255.1" y="135.2">RA</text>
<text x="43.7" y="141.8">GND</text>
<text x="115" y="140.6">3V3</text>
<text x="130.6" y="140.1">LSM6DS3</text>
<text x="149.1" y="139.3">GND</text>
<text x="160.5" y="139.3">GND</text>
<text x="118.6" y="146.9">R12</text>
<text x="118.6" y="149.5">10K</text>
<text x="131.3" y="146.9">SDO/SA0</text>
<text x="131.3" y="149.5">SDX</text>
<text x="144.4" y="147.2" transform="rotate(-90 144.4 147.2)">VDDIO</text>
<text x="146.9" y="145.3" transform="rotate(-90 146.9 145.3)">VDD</text>
<text x="151.4" y="146.9">INT1</text>
<text x="151.4" y="149.5">INT2</text>
<text x="123.7" y="155.8">GND 14</text>
<text x="131.3" y="152">SCX</text>
<text x="235.5" y="152">GND</text>
<text x="243.1" y="155.8">GND</text>
<text x="131.3" y="159.6">SCL</text>
<text x="131.3" y="157.1">SDA</text>
<text x="131.3" y="162.2">CS</text>
<text x="144.4" y="165.9" transform="rotate(-90 144.4 165.9)">GND</text>
<text x="47.9" y="172.3">TP14</text>
<text x="47.9" y="168.5">TP13</text>
<text x="61.5" y="172.3">GND</text>
<text x="61.6" y="168.5">3V3</text>
<text x="47.9" y="179.9">TP16</text>
<text x="47.9" y="176.1">TP15</text>
<text x="141.5" y="174.9">GND</text>
<text x="47.9" y="183.7">TP17</text>
</g>
<g font-size="1.3">
<text x="222.2" y="27.6">LEDA</text>
<text x="133" y="31.8" transform="rotate(-90 133 31.8)">SWDIO</text>
<text x="136.8" y="31.8" transform="rotate(-90 136.8 31.8)">SWDCLK</text>
<text x="140.6" y="31.8" transform="rotate(-90 140.6 31.8)">RESET</text>
<text x="222.2" y="32.7">LCD_RST</text>
<text x="222.2" y="35.2">LCD_DC</text>
<text x="107.9" y="41.6">PDM_CLK</text>
<text x="222.2" y="40.3">LCD_SCK</text>
<text x="222.2" y="37.8">LCD_MOSI</text>
<text x="107.9" y="45.4">PDM_DATA</text>
<text x="222.2" y="45.4">LCD_CS</text>
<text x="107.9" y="53">LCD_DC</text>
<text x="107.9" y="49.2">LCD_CS</text>
<text x="177.4" y="53">LCD_MOSI</text>
<text x="64.8" y="54.3">BTN_USR1</text>
<text x="107.9" y="56.8">I2C_SDA</text>
<text x="107.9" y="60.6">I2C_SCL</text>
<text x="107.9" y="64.4">BTN_USR1</text>
<text x="176.9" y="64.4">BTN_USR2</text>
<text x="178.2" y="60.6">LCD_SCK</text>
<text x="64.8" y="67">BTN_USR2</text>
<text x="107.9" y="70.8">D11_I2S_SD</text>
<text x="176.9" y="70.8">BTN_USR3</text>
<text x="107.9" y="74.6">D12_I2S_SCK</text>
<text x="174.5" y="74.6">LCD_BL_PWM</text>
<text x="264.5" y="75.9">LEDA</text>
<text x="64.8" y="78.4">BTN_USR3</text>
<text x="107.9" y="78.4">D13_I2S_WS</text>
<text x="107.9" y="82.2">IMU_INT</text>
<text x="178.5" y="78.4">LCD_RST</text>
<text x="174" y="86">D15</text>
<text x="217.2" y="93.6">LCD_BL_PWM</text>
<text x="66.6" y="130.5">PDM_DATA</text>
<text x="67.5" y="127.9">PDM_CLK</text>
<text x="218.4" y="141.9">I2C_SDA</text>
<text x="163.8" y="145.7">IMU_INT</text>
<text x="218.4" y="144.4">I2C_SCL</text>
<text x="100.3" y="155.9">I2C_SDA</text>
<text x="100.3" y="158.4">I2C_SCL</text>
<text x="119.4" y="160.9">IMU_CS</text>
<text x="59.8" y="178.7">D12_I2S_SCK</text>
<text x="61.1" y="174.9">D11_I2S_SD</text>
<text x="60.9" y="182.5">D13_I2S_WS</text>
</g>
<g font-size="1.3" fill="#840084">
<text x="54.6" y="55.5">0402</text>
<text x="94.5" y="55.5">0402</text>
<text x="102.1" y="55.5">0402</text>
<text x="54.6" y="68.2">0402</text>
<text x="237.8" y="73.3">SOT-723</text>
<text x="251.5" y="77.1">0402</text>
<text x="54.6" y="79.6">0402</text>
<text x="233.7" y="87.2">0402</text>
<text x="245.1" y="97.4">SOT-523</text>
<text x="234.2" y="102.5">0402</text>
<text x="52.1" y="115.2">0402</text>
<text x="65.3" y="120.2">0402</text>
<text x="153.7" y="132.9">0402</text>
<text x="165.1" y="132.9">0402</text>
<text x="118.6" y="152">0402</text>
</g>
<g font-size="1.3" fill="#a1a1a1">
<text x="65.3" y="105">R9</text>
<text x="65.3" y="107.5">DNP</text>
<text x="65.3" y="110.1">0402</text>
<text x="177" y="139.3">R11</text>
<text x="177" y="141.8">10K</text>
<text x="177" y="144.4">0402</text>
<text x="24.1" y="167.2">H1</text>
<text x="24.1" y="169.8">M2.5</text>
<text x="24.1" y="174.9">H2</text>
<text x="24.1" y="177.4">M2.5</text>
<text x="24.1" y="182.5">H3</text>
<text x="24.1" y="185">M2.5</text>
<text x="24.1" y="190.1">H4</text>
<text x="24.1" y="192.6">M2.5</text>
</g>
<text font-size=".4" fill="#840000" x="243.7" y="146.8">Mounting</text>
</svg>
